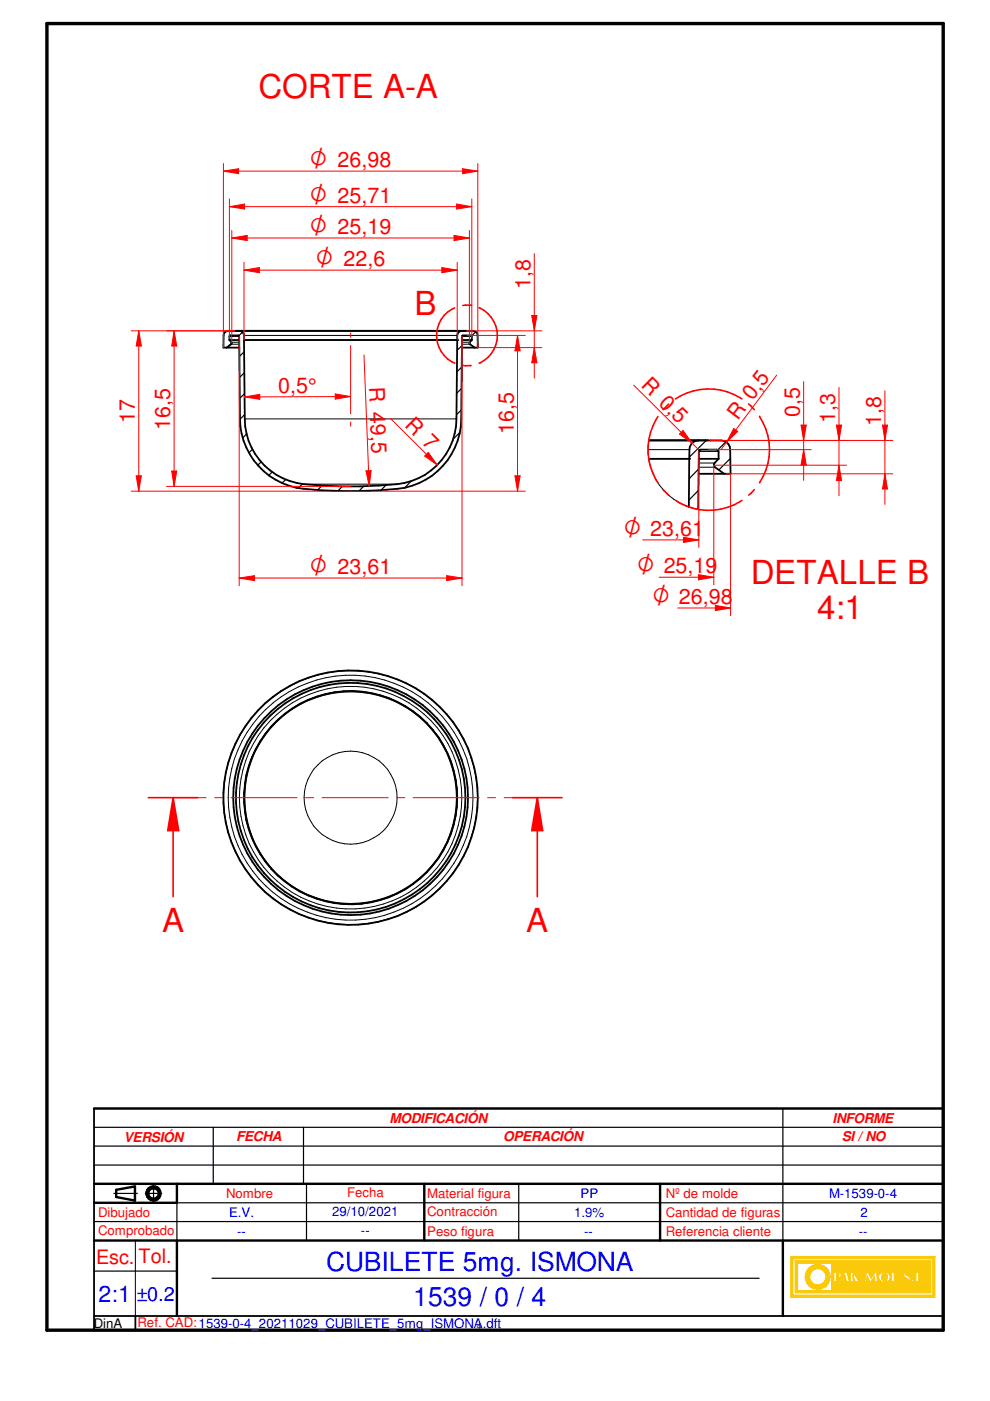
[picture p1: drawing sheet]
<svg xmlns="http://www.w3.org/2000/svg" width="210mm" height="297mm" viewBox="0 0 210 297" stroke-linecap="round" stroke-linejoin="round" font-family="sans-serif">
<path d="M9.9 5h190.1v277h-190.1z" fill="none" stroke="#000" stroke-width=".72"/>
<g fill="none" stroke="#000" stroke-width=".51">
<path d="M19.9 255h17.6M19.9 251h180.1M24.6 252.3v1.5M28.6 251.5v3.1M140 251v12M19.9 263h180.1M166 263v16"/>
<circle cx="32.5" cy="253" r="1.5"/>
<circle cx="32.6" cy="253" r="1.14"/>
</g>
<path d="M19.9 235v47h180.1v-47M19.9 279h180.1M28.7 279v3" fill="none" stroke="#000" stroke-width=".38"/>
<g fill="none" stroke="#000" stroke-width=".25">
<path d="M45.2 239v12M64.3 239v12M166 235v28M19.9 247h180.1M19.9 259h180.1M24.1 253h5M30.8 253h3.5M32.6 251.3v3.5M37.5 255v8M65 251v12M110 251v12M19.9 269.5h17.6"/>
<path d="M45 271h116"/>
</g>
<g fill="#faca0a">
<path d="M167.7 266.4v8.6h30.5v-8.6zM168.1 266.9h29.7v7.7h-29.7z" fill-rule="evenodd"/>
<path d="M168.6 267.3v6.8h28.7v-6.8zM193.1 271.5a.3 .3 0 0 1 .6 0 .3 .3 0 0 1-.6 0zM194.2 269.7h.6v1.9h.8v.2h-1.4zM195.9 271.4l.4-.1v.4l-.3 .1zM169.1 267.8h7.2v5.8h-7.2zM176.8 269.7h.8a.61 .61 0 0 1 .8 .5 .61 .61 0 0 1-.6 .7h-.4v.9h-.6zM179 269.7h.5l.6 2.1h-.6l-.1-.4h-.6l-.2 .4h-.2zM180.3 269.7h.5v.9l.8-.9h.3l-.5 .7 .7 1.4h-.7l-.5-.9-.1 .9h-.5zM182.2 270.6h.8v.2h-.8zM183.7 269.7h.3l.7 1.4 .8-1.4h.3l.3 2.1h-.6l-.1-1.2-.7 1.2h-.2l-.6-1.2-.2 1.2h-.4zM186.4 270.2a1.19 1.19 0 0 1 1.7-.4 1.19 1.19 0 0 1 .3 1.7 1.2 1.2 0 0 1-1.5 .2 1.2 1.2 0 0 1-.5-1.5zM189 269.7h.6v1.9h.8v.2h-1.4zM191.6 270a.73 .73 0 0 1 .8-.3 .73 .73 0 0 1 .6 .6l-.3 .1a.35 .35 0 0 0-.3-.5 .35 .35 0 0 0-.4 .4l.3 .1a.74 .74 0 0 1 .6 1.1 .74 .74 0 0 1-1.2 .1l-.1-.5h.2v.3a.35 .35 0 0 0 .5 .2 .35 .35 0 0 0 .1-.5 .88 .88 0 0 1-.8-1.1z" fill-rule="evenodd"/>
</g>
<g fill="none" stroke="#faca0a" stroke-width=".25">
<path d="M176.8 269.7h.8a.63 .63 0 0 1 .7 .3 .63 .63 0 0 1 0 .8l-.9 .1v.9h-.6zM179 269.7h.5l.6 2.1h-.6l-.1-.4h-.6l-.2 .4h-.2zM180.3 269.7h.5v.9l.8-.9h.3l-.5 .7 .7 1.4h-.7l-.5-.9-.1 .9h-.5zM183.7 269.7h.3l.7 1.4 .8-1.4h.3l.3 2.1h-.6l-.1-1.2-.7 1.2h-.2l-.6-1.2-.2 1.2h-.4zM186.4 270.2a1.19 1.19 0 0 1 1.7-.4 1.19 1.19 0 0 1 .3 1.7 1.2 1.2 0 0 1-1.5 .2 1.2 1.2 0 0 1-.5-1.5zM191.8 271.3h.1M192.2 271.7l-.4-.3v-.3h-.2a.73 .73 0 0 0 .4 .7 .73 .73 0 0 0 .8-.1M192.2 271.7h.1M192.2 269.7l-.4 .2-.2 .4a1.24 1.24 0 0 0 .9 1l.1 .1M192.3 269.7h.1M192.3 269.7l.6 .3 .1 .3-.3 .1a.35 .35 0 0 0-.3-.5 .35 .35 0 0 0-.4 .4l1 .6-.2 .8M192.3 270.4h.1"/>
<path d="M192.6 271.4h.1M192.6 271.4l-.4 .3M192.8 271.7h.1"/>
</g>
<path d="M171.3 269.1a2.65 2.65 0 0 1 2.9-.9 2.65 2.65 0 0 1 1.8 2.4h-.9a1.75 1.75 0 0 0-2.6-1.4 1.75 1.75 0 0 0 0 3 1.75 1.75 0 0 0 2.6-1.4h.9a2.66 2.66 0 0 1-3.6 2.4 2.66 2.66 0 0 1-1.1-4.1z" fill-rule="evenodd" fill="#faca0a"/>
<path d="M171.5 268.9a2.65 2.65 0 0 1 2.8-.7 2.65 2.65 0 0 1 1.7 2.4h-.9a1.74 1.74 0 0 0-2.6-1.4 1.74 1.74 0 0 0 0 3 1.74 1.74 0 0 0 2.6-1.4h.9a2.65 2.65 0 0 1-3.7 2.3 2.65 2.65 0 0 1-.8-4.2z" fill="none" stroke="#faca0a" stroke-width=".25"/>
<path d="M177.4 270l.4 .2v.4l-.3 .2h-.1z" fill-rule="evenodd" fill="#faca0a"/>
<path d="M177.4 270l.4 .2v.4l-.3 .2h-.1z" fill="none" stroke="#faca0a" stroke-width=".25"/>
<path d="M179.1 270.3l.2 .8h-.5z" fill="#faca0a"/>
<path d="M179.1 270.3l.2 .8h-.5z" fill="none" stroke="#faca0a" stroke-width=".25"/>
<path d="M187.1 270.2a.65 .65 0 0 1 .8-.1 .65 .65 0 0 1 .3 .7 .68 .68 0 0 1-.7 .9 .68 .68 0 0 1-.6-.9z" fill-rule="evenodd" fill="#faca0a"/>
<g fill="none" stroke="#faca0a" stroke-width=".25">
<path d="M167.7 266.4h30.5v8.6h-30.5zM168.1 266.9h29.7v7.7h-29.7zM168.6 267.3h28.7v6.8h-28.7zM169.1 267.8h7.2v5.8h-7.2zM182.2 270.6h.8v.2h-.8zM187.2 270l.3-.1a.9 .9 0 0 1 .6 .9 .9 .9 0 0 1-.6 .9 .96 .96 0 0 1-.3-1.7zM189 269.7h.6v1.9h.8v.2h-1.4zM194.2 269.7h.6v1.9h.8v.2h-1.4zM195.9 271.4l.4-.1v.4l-.3 .1z"/>
<circle cx="193.4" cy="271.5" r=".27"/>
</g>
<path d="M19.9 235h180.1M24.6 253.8l4 .8M28.6 251.5l-4 .8M37.5 251v4M90 251v12M37.5 263v16" fill="none" stroke="#000" stroke-width=".51"/>
<g fill="none" stroke="#000" stroke-width=".25">
<path d="M49.1 72.7l-.7 .7M51.4 70.4l-.7 .8M51.8 74.6l-1 1M51.8 79l-1 1M97.9 77.9l-1 .9M97.9 73.3l-1 1M100.9 70.4l-.9 .8M51.8 83.5l-1 1M51.9 87.9l-1 1M52.3 92l-.8 .8M53.5 95.2l-.7 .8M55.4 97.9l-.7 .7"/>
<path d="M97.5 91.7l-1.4 1.4M97.8 82.4l-.9 1M97.8 86.9l-1 1M57.7 100.1l-.7 .7M60.6 101.7l-.8 .7M64.1 102.6l-.8 .9M68.3 103l-.9 .9M72.6 103.1l-1 1M77.1 103.1l-1 1M81.9 102.8l-1.1 1.1M87.2 102l-1.4 1.4M19.9 239h180.1"/>
<path d="M19.9 235h180.1M45.2 235h.1M64.3 235h.1M19.9 243h180.1M37.5 255h162.5"/>
</g>
<g fill="none" stroke="#000" stroke-width=".21">
<path d="M48.6 71.3h2.1M49 73h1.8M49.1 72.6h1.7M51.7 72.1h45.2M51.7 71.1h45.2M97.9 72.6h1.7M97.9 73h1.8M98 71.3h2M51.9 88.8h44.9M64.5 102.7h19.7M54.2 158.8l-1.5 3.6M54.2 158.8l-.8 1.8-.7 1.8"/>
<path d="M55.2 157.1l-1 1.7M57.5 154l-2.3 3.1M61.9 150.2l-1.5 1.2-2.9 2.6M61.9 150.2l-1.5 1.1-2.9 2.7M84.2 148.8a22.5 22.5 0 0 0-22.3 1.4M84.2 148.8l3.3 2M84.2 148.8l1.7 .9 1.6 1.1M87.5 150.8l1.6 1.2M89.1 152l2.7 2.8M89.1 152l1.4 1.3 1.3 1.5M91.8 154.8a22.3 22.3 0 0 1 5.1 16.3M52.2 173.9l.5 1.9"/>
<path d="M52.2 164.3a24.2 24.2 0 0 0 0 9.6M52.2 164.3a22.3 22.3 0 0 0 0 9.6M52.7 175.8l1.5 3.6M52.7 162.4l-.5 1.9M52.7 175.8l.7 1.9 .8 1.8M54.2 179.4l1 1.7 2.3 3.1M96.2 174.9a22.5 22.5 0 0 1-10.3 13.7M96.9 171.1l-.7 3.8M56.3 182.7l1.2 1.5M57.5 184.2l1.4 1.4M58.9 185.6l3 2.4M61.9 188l3.5 1.9"/>
<path d="M65.4 189.9l3.6 1.2M65.4 189.9l1.8 .7 1.8 .5M82.4 190.2a22.7 22.7 0 0 1-13.4 .9M85.9 188.6l-3.5 1.6M28.7 263v16"/>
<circle cx="74.3" cy="169.1" r="23.6"/>
<circle cx="74.3" cy="169.1" r="26"/>
<circle cx="74.3" cy="169.1" r="22.4"/>
<circle cx="74.3" cy="169.1" r="26.9"/>
<circle cx="74.4" cy="169.1" r="9.8"/>
</g>
<g fill="none" stroke="#000" stroke-width=".38">
<path d="M48.6 72.1v-.8l.2-.2 1.9 .1 .2 17.7a15.1 15.1 0 0 0 13.5 14.7 97.8 97.8 0 0 0 21.5-.2 15.1 15.1 0 0 0 11.9-14.5l.2-17.7 1.9-.1 .1 .2v.8M48.6 72.1h2.1M48.6 72.1l.5 .7-1.1 .9M50.8 73.7h-3.4v-2.6a1.01 1.01 0 0 1 1-1h51.9a1.01 1.01 0 0 1 1 1v2.6h-3.4M50.8 70.1a1.01 1.01 0 0 1 .9 1v1M51.7 72.1h45.2M51.7 72.1l.2 16.7a14 14 0 0 0 12.6 13.9 92.1 92.1 0 0 0 21.2-.3 14 14 0 0 0 11.1-13.6l.1-16.7M97.9 70.1a1.01 1.01 0 0 0-1 1v1M98 72.1h2M100 72.1l-.5 .7 1.1 .9"/>
<circle cx="74.3" cy="169.1" r="27"/>
<circle cx="74.3" cy="169.1" r="22.6"/>
<circle cx="74.3" cy="169.1" r="24.3"/>
<circle cx="74.3" cy="169.1" r="24.9"/>
</g>
<g fill="#000">
<circle cx="51.7" cy="72.1" r=".19"/>
<circle cx="96.9" cy="72.1" r=".19"/>
</g>
<path d="M51.7 55.6v16.5M51.7 57.3l3.3-.6v1.1zM96.9 55.6v16.5" fill="none" stroke="#f00" stroke-width=".21"/>
<path d="M51.7 57.3l3.3-.6v1.1z" fill="#f00"/>
<path d="M93.7 56.7l3.2 .6-3.2 .5z" fill="none" stroke="#f00" stroke-width=".21"/>
<path d="M93.7 56.7l3.2 .6-3.2 .5z" fill="#f00"/>
<path d="M51.7 57.3h45.2M74.3 70.6v.9M74.3 73.3v14.4M98.9 70.1h16M101.3 73.7h13.6M112.7 66.9h1.1l-.5 3.2zM74.3 89.5v.8" fill="none" stroke="#f00" stroke-width=".21"/>
<path d="M112.7 66.9h1.1l-.5 3.2z" fill="#f00"/>
<path d="M113.3 73.7l.5 3.2h-1.1z" fill="none" stroke="#f00" stroke-width=".21"/>
<path d="M113.3 73.7l.5 3.2h-1.1z" fill="#f00"/>
<path d="M113.3 53.8v26.4M71.1 83.5l3.2 .6-3.2 .5z" fill="none" stroke="#f00" stroke-width=".21"/>
<path d="M71.1 83.5l3.2 .6-3.2 .5z" fill="#f00"/>
<path d="M51.9 84.2l3.2-.6v1.1z" fill="none" stroke="#f00" stroke-width=".21"/>
<path d="M51.9 84.2l3.2-.6v1.1z" fill="#f00"/>
<path d="M27.8 70.1h21.9M29.4 70.1l.6 3.3h-1.1zM74.3 84.1l-22.4 .1M27.8 104.1h46.5" fill="none" stroke="#f00" stroke-width=".21"/>
<path d="M29.4 70.1l.6 3.3h-1.1z" fill="#f00"/>
<path d="M28.9 100.9h1.1l-.6 3.2z" fill="none" stroke="#f00" stroke-width=".21"/>
<path d="M28.9 100.9h1.1l-.6 3.2z" fill="#f00"/>
<path d="M29.4 70.1v34M35.3 70.1h14.4M36.9 70.1l.6 3.3h-1.1zM35.3 103.1h39" fill="none" stroke="#f00" stroke-width=".21"/>
<path d="M36.9 70.1l.6 3.3h-1.1z" fill="#f00"/>
<path d="M36.4 99.9h1.1l-.6 3.2z" fill="none" stroke="#f00" stroke-width=".21"/>
<path d="M36.4 99.9h1.1l-.6 3.2z" fill="#f00"/>
<path d="M36.9 70.1v33M82.8 88.7l9.9 9.9M90 96.7l.8-.8 1.9 2.7z" fill="none" stroke="#f00" stroke-width=".21"/>
<path d="M90.8 95.9l1.9 2.7-2.7-1.9z" fill="#f00"/>
<path d="M77.2 75.3l1.1 27.7M77.6 99.8h1.1l-.4 3.2z" fill="none" stroke="#f00" stroke-width=".21"/>
<path d="M77.6 99.8h1.1l-.4 3.2z" fill="#f00"/>
<path d="M36.7 169.1h7M45.5 169.1h1.7M49 169.1h14M64.8 169.1h1.7M68.3 169.1h14M84.1 169.1h1.7M87.6 169.1h14M103.4 169.1h1.7M106.9 169.1h7" fill="none" stroke="#f00" stroke-width=".21"/>
<path d="M42 169.1h-5.3v21M108.7 169.1h5.2" fill="none" stroke="#f00" stroke-width=".34"/>
<path d="M36.7 169.1l1.2 7h-2.3z" fill="#f00"/>
<path d="M36.7 169.1l1.2 7h-2.3zM113.9 169.1v21" fill="none" stroke="#f00" stroke-width=".34"/>
<path d="M113.9 169.1l1.2 7h-2.4z" fill="#f00"/>
<path d="M31.5 169.1h5.2M113.9 169.1l1.2 7h-2.4zM113.9 169.1h5.3" fill="none" stroke="#f00" stroke-width=".34"/>
<path d="M50.7 71.3v52.9M98 71.3v52.9M50.7 122.6l3.3-.6v1.1z" fill="none" stroke="#f00" stroke-width=".21"/>
<path d="M50.7 122.6l3.3-.6v1.1z" fill="#f00"/>
<path d="M94.7 122l3.3 .6-3.3 .5z" fill="none" stroke="#f00" stroke-width=".21"/>
<path d="M94.7 122l3.3 .6-3.3 .5z" fill="#f00"/>
<path d="M99 71.1h12.4M109.7 71.1l.6 3.3h-1.1zM74.3 104.1h37.1M50.7 122.6h47.3" fill="none" stroke="#f00" stroke-width=".21"/>
<path d="M109.7 71.1l.6 3.3h-1.1z" fill="#f00"/>
<path d="M109.2 100.9h1.1l-.6 3.2z" fill="none" stroke="#f00" stroke-width=".21"/>
<path d="M109.2 100.9h1.1l-.6 3.2z" fill="#f00"/>
<path d="M48.6 42.2v29.5M48.6 43.8l3.3-.5v1zM100 42.2v29.5M109.7 71.1v33" fill="none" stroke="#f00" stroke-width=".21"/>
<path d="M48.6 43.8l3.3-.5v1z" fill="#f00"/>
<path d="M96.8 43.3l3.2 .5-3.2 .5z" fill="none" stroke="#f00" stroke-width=".21"/>
<path d="M96.8 43.3l3.2 .5-3.2 .5z" fill="#f00"/>
<path d="M48.6 43.8h51.4M49.1 48.9v23.9M49.1 50.5l3.3-.6v1.1zM99.5 48.9v23.9" fill="none" stroke="#f00" stroke-width=".21"/>
<path d="M49.1 50.5l3.3-.6v1.1z" fill="#f00"/>
<path d="M96.3 49.9l3.2 .6-3.2 .5z" fill="none" stroke="#f00" stroke-width=".21"/>
<path d="M96.3 49.9l3.2 .6-3.2 .5z" fill="#f00"/>
<path d="M49.1 50.5h50.4" fill="none" stroke="#f00" stroke-width=".21"/>
<path d="M96.4 65.3a6.4 6.4 0 0 0-3.8 5.9 6.4 6.4 0 0 0 3.8 5.8M98.2 77.5h1.7M99.8 64.7l-1.7 .1M105.5 71.1a6.4 6.4 0 0 1-3.9 5.9" fill="none" stroke="#f00" stroke-width=".34"/>
<circle cx="99.8" cy="64.7" r=".17" fill="#f00"/>
<path d="M101.6 65.2a6.5 6.5 0 0 1 3.9 5.9M139.5 88.3a12.8 12.8 0 0 0 0 14.1M141.8 85.7l-1.2 1.2M143.2 84.6a12.8 12.8 0 0 1 14.1 0M158.7 85.6l1.2 1.3M161 88.3a12.8 12.8 0 0 1 0 14.1M140.6 103.8l1.2 1.2M143.3 106.1a12.7 12.7 0 0 0 14 0M159.9 103.8l-1.2 1.2" fill="none" stroke="#f00" stroke-width=".34"/>
<path d="M148.1 99.4l-2 2.1M149.7 93.4l-3.6 3.5M153.9 93.7l-1.7 1.7M154.9 97.2l-2.5 2.5M148.1 104l-2 2" fill="none" stroke="#000" stroke-width=".25"/>
<path d="M137.5 97.3h8.6M137.6 93.4h15.3a1.88 1.88 0 0 1 1.9 1.9l.1 5.2h-6.8M137.6 93.3h12.6M146.1 97.3l-.1 10.2M148.1 93.4a1.88 1.88 0 0 0-1.9 1.9l-.1 2M148.2 97.3h4.2M152.4 97.3v-1.6l-.1-.2-.3-.2h-3.5l-.3 .4-.2 12.3M152.4 97.3l-.9 .9-.2 .3 .1 .3 2.1 1.7" fill="none" stroke="#000" stroke-width=".38"/>
<path d="M137.4 95.3h8.8M137.5 93.3a12.9 12.9 0 0 0 10.5 14.7M137.6 97.3h8.5M148.1 98.2h3.4M148.1 99.1h3.5M148.2 95.7h4.2" fill="none" stroke="#000" stroke-width=".21"/>
<circle cx="146.1" cy="97.3" r=".19" fill="#000"/>
<path d="M150.3 95.3h21.7M150.7 93.4h21.3M169.8 90.1h1.1l-.5 3.3z" fill="none" stroke="#f00" stroke-width=".21"/>
<path d="M169.8 90.1h1.1l-.5 3.3z" fill="#f00"/>
<path d="M170.4 95.3l.5 3.3h-1.1z" fill="none" stroke="#f00" stroke-width=".21"/>
<path d="M170.4 95.3l.5 3.3h-1.1z" fill="#f00"/>
<path d="M150.7 93.4h28.8M151.3 98.6h28.2M170.4 80.9v21M177.3 90.1h1.1l-.5 3.3z" fill="none" stroke="#f00" stroke-width=".21"/>
<path d="M177.3 90.1h1.1l-.5 3.3z" fill="#f00"/>
<path d="M177.9 98.6l.5 3.3h-1.1z" fill="none" stroke="#f00" stroke-width=".21"/>
<path d="M177.9 98.6l.5 3.3h-1.1z" fill="#f00"/>
<path d="M150.7 93.4h38.6M177.9 82.1v23M187.1 90.1h1.1l-.6 3.3zM153.9 100.5h35.4" fill="none" stroke="#f00" stroke-width=".21"/>
<path d="M187.1 90.1h1.1l-.6 3.3z" fill="#f00"/>
<path d="M187.6 100.5l.6 3.2h-1.1z" fill="none" stroke="#f00" stroke-width=".21"/>
<path d="M187.6 100.5l.6 3.2h-1.1z" fill="#f00"/>
<path d="M134.4 81.7l13.7 13.6M144.8 91.3l1.9 2.6-2.6-1.9zM187.6 82.8v24.1" fill="none" stroke="#f00" stroke-width=".21"/>
<path d="M144.8 91.3l1.9 2.6-2.6-1.9z" fill="#f00"/>
<path d="M164.7 79.5l-11.8 15.8M155.6 90.8l.8 .7-2.3 2.3z" fill="none" stroke="#f00" stroke-width=".21"/>
<path d="M155.6 90.8l.8 .7-2.3 2.3z" fill="#f00"/>
<path d="M154.9 100.5v30.1M151.7 128.4l3.2 .5-3.2 .6z" fill="none" stroke="#f00" stroke-width=".21"/>
<path d="M151.7 128.4l3.2 .5-3.2 .6z" fill="#f00"/>
<path d="M47.4 34.7v39M47.4 36.3l3.2-.5v1zM101.3 34.7v39M143.7 128.9h11.2" fill="none" stroke="#f00" stroke-width=".21"/>
<path d="M47.4 36.3l3.2-.5v1z" fill="#f00"/>
<path d="M98.1 35.8l3.2 .5-3.2 .5z" fill="none" stroke="#f00" stroke-width=".21"/>
<path d="M98.1 35.8l3.2 .5-3.2 .5z" fill="#f00"/>
<path d="M47.4 36.3h53.9M151.3 98.6v25.4M148.1 121.8l3.2 .6-3.2 .5z" fill="none" stroke="#f00" stroke-width=".21"/>
<path d="M148.1 121.8l3.2 .6-3.2 .5z" fill="#f00"/>
<path d="M148.2 95.7v20.4M144.9 113.9l3.3 .6-3.3 .5zM139.7 122.4h11.6" fill="none" stroke="#f00" stroke-width=".21"/>
<path d="M144.9 113.9l3.3 .6-3.3 .5z" fill="#f00"/>
<path d="M136.3 114.5h11.9" fill="none" stroke="#f00" stroke-width=".21"/>
<g font-size="7" fill="#f00">
<text x="54.8" y="20.7">CORTE A-A</text>
<text x="87.9" y="66.8">B</text>
<text x="159.2" y="123.8">DETALLE B</text>
<text x="173.2" y="131.3">4:1</text>
<text x="34.4" y="197.6">A</text>
<text x="111.5" y="197.6">A</text>
</g>
<g font-size="5.6" fill="#00f">
<text x="69.2" y="269.4">CUBILETE 5mg. ISMONA</text>
<text x="87.6" y="276.9">1539 / 0 / 4</text>
</g>
<g font-size="5" fill="#f00">
<text x="65.7" y="35.5">O 26,98</text>
<text x="65.7" y="43">O 25,71</text>
<text x="65.7" y="49.7">O 25,19</text>
<text x="66.9" y="56.5">O 22,6</text>
<text x="132.3" y="113.7">O 23,61</text>
<text x="65.7" y="121.8">O 23,61</text>
<text x="135.1" y="121.6">O 25,19</text>
<text x="138.3" y="128.1">O 26,98</text>
</g>
<text font-size="4.9" fill="#00f" x="20.9" y="276">2:1</text>
<g font-size="4.5" fill="#f00">
<text x="112.5" y="61.3" transform="rotate(-90 112.5 61.3)">1,8</text>
<text x="59" y="83.3">0,5°</text>
<text x="78.3" y="82.1" transform="rotate(88 78.3 82.1)">R 49,5</text>
<text x="135.8" y="81.9" transform="rotate(45 135.8 81.9)">R 0,5</text>
<text x="28.6" y="89.7" transform="rotate(-90 28.6 89.7)">17</text>
<text x="156.4" y="89.2" transform="rotate(-53 156.4 89.2)">R 0,5</text>
<text x="169.6" y="88.4" transform="rotate(-90 169.6 88.4)">0,5</text>
<text x="177.1" y="89.6" transform="rotate(-90 177.1 89.6)">1,3</text>
<text x="36.1" y="91.1" transform="rotate(-90 36.1 91.1)">16,5</text>
<text x="85.6" y="90.3" transform="rotate(45 85.6 90.3)">R 7</text>
<text x="108.9" y="92.1" transform="rotate(-90 108.9 92.1)">16,5</text>
<text x="186.8" y="90.3" transform="rotate(-90 186.8 90.3)">1,8</text>
</g>
<g font-size="4.2" fill="#f00">
<text x="20.4" y="267.9">Esc.</text>
<text x="29.3" y="267.9">Tol.</text>
</g>
<text font-size="4.2" fill="#00f" x="28.9" y="275.8">±0.2</text>
<g font-size="2.9" fill="#f00">
<text x="82.6" y="238">MODIFICACIÓN</text>
<text x="176.5" y="238">INFORME</text>
<text x="26.2" y="242.1">VERSIÓN</text>
<text x="50.1" y="242">FECHA</text>
<text x="106.7" y="242">OPERACIÓN</text>
<text x="178.5" y="242">SI / NO</text>
</g>
<g font-size="2.8" fill="#f00">
<text x="20.8" y="257.9">Dibujado</text>
<text x="47.9" y="254">Nombre</text>
<text x="73.6" y="253.8">Fecha</text>
<text x="90.6" y="253.9">Material figura</text>
<text x="90.6" y="257.9">Contracción</text>
<text x="141.1" y="254">Nº de molde</text>
<text x="141.1" y="257.9">Cantidad de figuras</text>
<text x="20.8" y="261.9">Comprobado</text>
<text x="90.6" y="262">Peso figura</text>
<text x="141.1" y="262">Referencia cliente</text>
<text x="29.2" y="281.4">Ref. CAD:1539-0-4_20211029_CUBILETE_5mg_ISMONA.dft</text>
</g>
<g font-size="2.8" fill="#00f">
<text x="48.6" y="258">E.V.</text>
<text x="70.4" y="257.9">29/10/2021</text>
<text x="121.8" y="258">1.9%</text>
<text x="123.1" y="254">PP</text>
<text x="175.8" y="254">M-1539-0-4</text>
<text x="182.4" y="257.9">2</text>
<text x="50.3" y="262">--</text>
<text x="76.5" y="261.9">--</text>
<text x="123.8" y="262">--</text>
<text x="182.1" y="262.1">--</text>
</g>
<text font-size="2.8" x="19.9" y="281.5">DinA</text>
<text font-size="1.7" x="101.1" y="281.7">4</text>
</svg>
